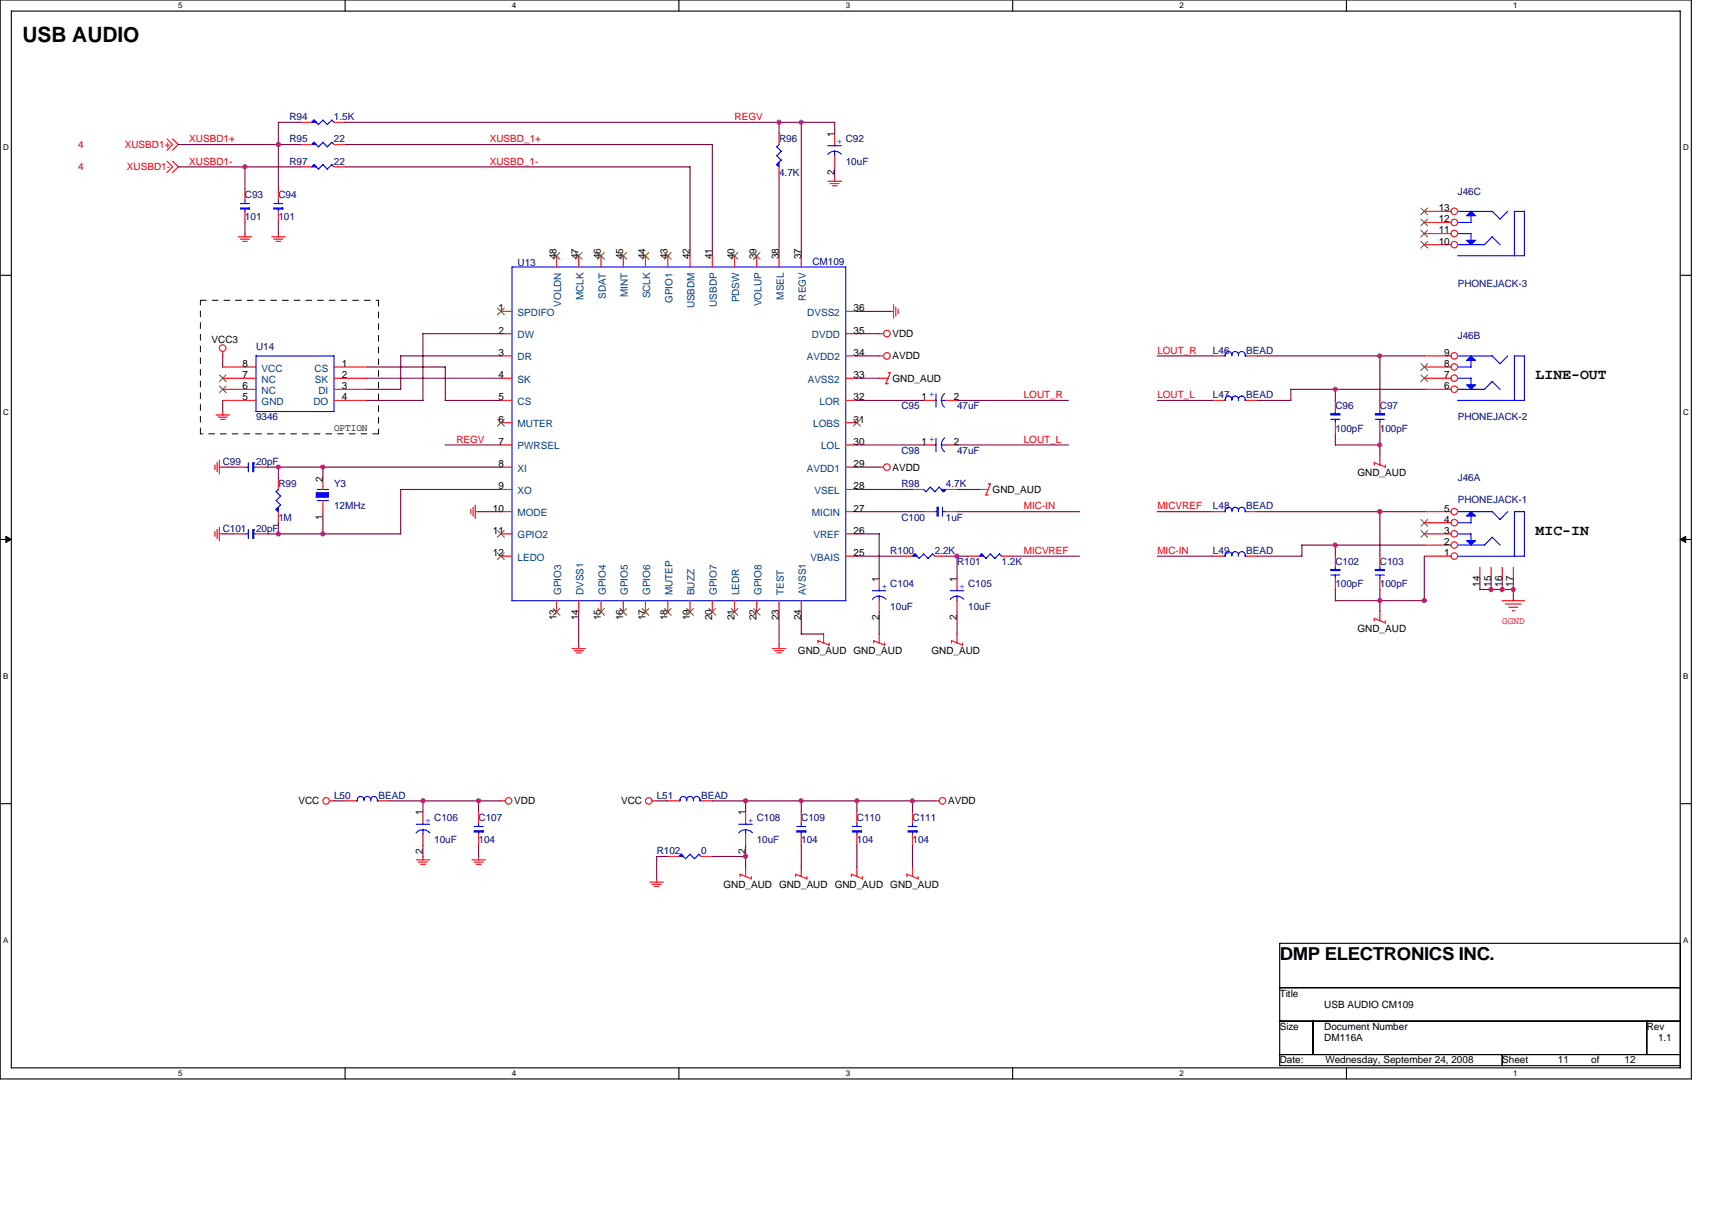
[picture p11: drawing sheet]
<svg xmlns="http://www.w3.org/2000/svg" width="297mm" height="210mm" viewBox="0 0 297 210" stroke-linecap="round" stroke-linejoin="round" font-family="sans-serif">
<path d="M0 0h293.5v187.2h-293.5zM2 1.9h289.5v183.4h-289.5z" fill="none" stroke="#000" stroke-width=".19"/>
<g fill="#fff">
<path d="M30.9 .2h.8v1.6h-.8z"/>
<path d="M30.9 185.5h.8v1.6h-.8z"/>
</g>
<path d="M59.9 0v1.9M59.9 185.3v1.9" fill="none" stroke="#000" stroke-width=".19"/>
<g fill="#fff">
<path d="M88.8 .2h.8v1.6h-.8z"/>
<path d="M88.8 185.5h.8v1.6h-.8z"/>
</g>
<path d="M117.8 0v1.9M117.8 185.3v1.9" fill="none" stroke="#000" stroke-width=".19"/>
<g fill="#fff">
<path d="M146.7 .2h.8v1.6h-.8z"/>
<path d="M146.7 185.5h.8v1.6h-.8z"/>
</g>
<path d="M175.7 0v1.9M175.7 185.3v1.9" fill="none" stroke="#000" stroke-width=".19"/>
<g fill="#fff">
<path d="M204.7 .2h.7v1.6h-.7z"/>
<path d="M204.7 185.5h.7v1.6h-.7z"/>
</g>
<path d="M233.6 0v1.9M233.6 185.3v1.9" fill="none" stroke="#000" stroke-width=".19"/>
<g fill="#fff">
<path d="M262.6 .2h.7v1.6h-.7z"/>
<path d="M262.6 185.5h.7v1.6h-.7z"/>
<path d="M.5 24.8h1v1.6h-1z"/>
<path d="M292 24.8h1v1.6h-1z"/>
<path d="M.5 70.7h1v1.5h-1z"/>
<path d="M292 70.7h1v1.5h-1z"/>
</g>
<path d="M0 47.8h2M291.5 47.8h2" fill="none" stroke="#000" stroke-width=".19"/>
<g fill="#fff">
<path d="M.5 116.5h.9v1.6h-.9z"/>
<path d="M292 116.5h.9v1.6h-.9z"/>
</g>
<path d="M0 93.6h2M291.5 93.6h2" fill="none" stroke="#000" stroke-width=".19"/>
<path d="M1 93.1l1 .5-1 .5zM291.5 93.6l1-.5v1z" fill="#000" stroke="#000" stroke-width=".17"/>
<g fill="#fff">
<path d="M.5 162.4h.9v1.5h-.9z"/>
<path d="M292 162.4h.9v1.5h-.9z"/>
</g>
<path d="M0 139.5h2M291.5 139.5h2M222 163.7h69.5v21.2h-69.5zM222 171.4h69.5M222 177.2h69.5M227.8 177.2v5.8M285.7 177.2v5.8M222 183h69.5M260.6 183v1.9" fill="none" stroke="#000" stroke-width=".19"/>
<path d="M34.8 52.1h30.9M65.7 52.1v23.2M34.8 75.3v-23.2M65.7 75.3h-30.9" fill="none" stroke="#000" stroke-width=".17" stroke-dasharray="1 1 1 1 1 1 1 1"/>
<g fill="none" stroke="#f00" stroke-width=".19">
<path d="M29 24.1l.9 1-.9 1M29 28l.9 1-.9 .9M29.9 24.1l1 1-1 1M29.9 28l1 1-1 .9M42.5 32.8v1.9M42.5 36.7v1.9M48.3 32.8v1.9M48.3 36.7v1.9M52.2 25.1h1.9M52.2 21.2h1.9M52.2 29h1.9M58 25.1h1.9"/>
<path d="M58 21.2h1.9M58 29h1.9M135.2 23.2v1.9M135.2 29v1.9M143.7 31.5h2.3M144 31.9h1.6M144.4 32.2h.8M144.8 23.2v1.9M144.8 27v2M144.8 30.9v.6M247.1 36.7h4.7M247.1 38.6h4.7"/>
<path d="M41.3 41.1h2.4M41.7 41.5h1.6M42.1 41.9h.8M42.5 40.5v.6M47.1 41.1h2.4M47.5 41.5h1.6M47.9 41.9h.8M48.3 40.5v.6M86.9 54h1.9M86.9 57.9h1.9M96.6 44.4v1.9M100.4 44.4v1.9"/>
<path d="M104.3 44.4v1.9M108.1 44.4v1.9M112 44.4v1.9M115.9 44.4v1.9M119.7 44.4v1.9M123.6 44.4v1.9M127.4 44.4v1.9M131.3 44.4v1.9M135.2 44.4v1.9M139 44.4v1.9M146.7 54h2M146.7 57.9h2"/>
<path d="M152.5 57.9h.8M154.5 54h.6M155 52.9v2.3M155.4 53.3v1.5M155.8 53.6v.8M247.1 40.5h4.7M247.1 42.5h4.7M37.5 72h2.3M37.8 72.4h1.6M38.1 79.9v2.4M38.3 72.8h.7M38.6 61v.8"/>
<path d="M38.6 71.4v.6M38.6 65.6h5.8M38.6 63.7h5.8M38.6 67.6h5.8M38.6 69.5h5.8M58 65.6h5.7M58 63.7h5.7M58 67.6h5.7M58 69.5h5.7M86.9 61.8h1.9M86.9 65.6h1.9M86.9 69.5h1.9"/>
<path d="M86.9 73.3h1.9M86.9 77.2h1.9M146.7 61.8h2M146.7 65.6h2M146.7 69.5h2M146.7 73.3h2M146.7 77.2h2M152.5 61.8h.8M152.5 65.6h1.6l-.4 1M153.7 66.6h.4M154.1 64.7h.4M154.5 64.7l-.4 1"/>
<path d="M160.2 69.5h2M160.2 77.2h2M164.1 69.5h1.9M164.1 77.2h1.9M210.5 61.8h1.9M210.5 69.5h1.9M216.2 61.8h2M216.2 69.5h2M231.7 69.5v1.9M231.7 73.3v2M239.4 69.5v1.9M239.4 73.3v2"/>
<path d="M239.4 79.1v1.6M247.1 61.8h4.7M247.1 65.6h4.7M247.1 63.7h4.7M247.1 67.6h4.7M37.3 80.7v.8M37.3 92.3v.8M37.7 80.3v1.6M37.7 91.9v1.5M38 81.1h.6M38 92.6h.6M38.1 91.5v2.3"/>
<path d="M40.6 81.1h1.9M40.6 92.6h1.9M44.4 81.1h2M44.4 92.6h2M48.3 83v1.9M48.3 88.8v1.9M56 83v1.9M56 86.9v1.9M81.7 88.4v.8M82.1 88v1.6M82.4 88.8h.6M82.5 87.6v2.4"/>
<path d="M86.9 81.1h1.9M86.9 92.6h1.9M86.9 88.8h1.9M86.9 84.9h1.9M86.9 96.5h1.9M146.7 81.1h2M146.7 92.6h2M146.7 88.8h2M146.7 84.9h2M146.7 96.5h2M152.5 81.1h.8M156.4 96.5h1.9"/>
<path d="M158.3 84.9h1.9M160.2 88.8h2M162.2 96.5h1.9M164.1 88.8h1.9M164.1 84.9h1.9M168 96.5h1.9M169.9 84.9h1.5l-.4 1M171.1 85.9h.4M171.4 84h.5l-.5 1M173.8 96.5h1.9M210.5 88.8h1.9M210.5 96.5h1.9"/>
<path d="M216.2 88.8h2M216.2 96.5h2M231.7 96.5v1.9M239.4 80.7l1 .4v-.4M239.4 80.7l-1-.4v.4M239.4 96.5v1.9M247.1 92.6h4.7M247.1 88.8h4.7M247.1 96.5h4.7M247.1 90.7h4.7M247.1 94.6h4.7M256.8 98.4v2"/>
<path d="M258.7 98.4v2M260.6 98.4v2M262.6 98.4v2M96.6 104.2v2M99.2 112.5h2.4M99.6 112.9h1.6M100 113.3h.8M100.4 104.2v2M100.4 112v.6M104.3 104.2v2M108.1 104.2v2M112 104.2v2"/>
<path d="M115.9 104.2v2M119.7 104.2v2M123.6 104.2v2M127.4 104.2v2M131.3 104.2v2M134 112.5h2.4M134.4 112.9h1.5M134.8 113.3h.8M135.2 104.2v2M135.2 112v.6M139 104.2v2M141.9 111.2l1 .4"/>
<path d="M141.9 111.2v.4M142.9 111.5l.9 .5v-.4M142.9 110v1.6M152.5 111.5l1 .5v-.4M152.5 110v1.6l-.9-.4v.4M152.5 100.4v1.9M152.5 104.2v2M165.1 111.2l.9 .4M165.1 111.2v.4M166 111.5l1 .5v-.4M166 100.4v1.9M166 104.2v2"/>
<path d="M166 110v1.6M231.7 100.4v1.9M238.4 107.3l1 .4M238.4 107.3v.4M239.4 107.7l1 .4M239.4 100.4v1.9M239.4 106.2v1.5M240.4 107.7v.4M260.6 104.2h3.9M261.2 104.8h2.7M261.8 105.4h1.6M262.4 106h.4"/>
<path d="M57.2 139h.8M59.9 139h1.9M65.7 139h1.9M86.9 139h.8M113.2 139h.8M115.9 139h1.9M121.6 139h2M162.2 139h.8M72.2 149.2h2.4M72.6 149.6h1.6M73 150h.8M73.4 140.9v2"/>
<path d="M73.4 144.8v1.9M73.4 148.6v.6M81.9 149.2h2.3M82.3 149.6h1.5M82.7 150h.8M83 140.9v2M83 144.8v1.9M83 148.6v.6M112.8 153.1h2.3M113.1 153.5h1.6M113.5 153.8h.8M113.9 152.5v.6"/>
<path d="M115.9 148.6h1.9M121.6 148.6h2M128.4 151.7v.4M129.3 152.1l1 .4v-.4M129.4 150.5v1.6l-1-.4M129.4 140.9v2M129.4 144.8v1.9M138.1 151.7v.4M139 152.1l1 .4v-.4M139 150.5v1.6l-1-.4M139 140.9v2M139 144.8v1.9"/>
<path d="M147.7 151.7v.4M148.7 152.1l.9 .4v-.4M148.7 150.5v1.6l-1-.4M148.7 140.9v2M148.7 144.8v1.9M157.4 151.7v.4M158.3 152.1l1 .4v-.4M158.3 150.5v1.6l-1-.4M158.3 140.9v2M158.3 144.8v1.9"/>
<circle cx="252.3" cy="36.7" r=".57"/>
<circle cx="252.3" cy="38.6" r=".57"/>
<circle cx="153.9" cy="57.9" r=".57"/>
<circle cx="252.3" cy="42.4" r=".57"/>
<circle cx="252.3" cy="40.5" r=".57"/>
<circle cx="38.6" cy="60.4" r=".57"/>
<circle cx="153.9" cy="61.8" r=".57"/>
<circle cx="252.3" cy="67.6" r=".57"/>
<circle cx="252.3" cy="63.7" r=".57"/>
<circle cx="252.3" cy="61.8" r=".57"/>
<circle cx="252.3" cy="65.6" r=".57"/>
<circle cx="153.9" cy="81.1" r=".57"/>
<circle cx="252.3" cy="94.6" r=".57"/>
<circle cx="252.3" cy="90.7" r=".57"/>
<circle cx="252.3" cy="92.6" r=".57"/>
<circle cx="252.3" cy="88.8" r=".57"/>
<circle cx="252.3" cy="96.5" r=".57"/>
<circle cx="56.6" cy="139" r=".57"/>
<circle cx="88.2" cy="139" r=".57"/>
<circle cx="112.6" cy="139" r=".57"/>
<circle cx="163.5" cy="139" r=".57"/>
</g>
<g fill="none" stroke="#00f" stroke-width=".19">
<path d="M41.7 35.3h1.6M42.5 34.7v.6M42.5 36.3v.4M47.5 35.3h1.6M48.3 34.7v.6M48.3 36.3v.4M54.1 25.1l.4-.4 .8 .8 .7-.8 .8 .8M54.5 20.8l.8 .8M54.5 28.6l.8 .8M54.5 20.8l-.4 .4M54.5 28.6l-.4 .4M56 20.8l.8 .8"/>
<path d="M56 28.6l.8 .8M56 20.8l-.8 .8M56 28.6l-.8 .7M57.6 24.7l.4 .4M57.6 20.8l.4 .5M57.6 28.6l.4 .4M57.6 24.7l-.8 .8M57.6 20.8l-.8 .8M57.6 28.6l-.8 .7M134.8 28.6l.4 .4M134.8 25.5l.8 .7-.8 .8 .7 .8M135.2 25.1l-.4 .4"/>
<path d="M135.6 27.8l-.8 .8M143.6 25.3h2.4M144.8 25.1v.2M144.8 26.2v.9M146 26.8a1.55 1.55 0 0 0-1.2-.6 1.46 1.46 0 0 0-1.2 .6M252.9 36.7h6M252.9 38.6h2.3M255.2 37.4v1.2M258.9 36.7l1.4 1.3M261.6 36.7l-1.4 1.3M262.7 36.7h1.8M262.8 36.7v7.7"/>
<path d="M264.5 36.7v7.7h-11.6M88.8 46.3h57.9v57.9h-57.9zM252.9 40.5h2.3v1.2M258.9 41.1l1.4 1.4M258.9 41.1l-1.3 1.4h-4.7M44.4 61.8h13.6v9.6h-13.6zM162.2 69.5h.2M162.2 77.2h.2M162.4 68.3v2.4M162.4 76.1v2.3M163.3 77.2a1.54 1.54 0 0 0 .6 1.2M163.3 69.5a1.54 1.54 0 0 0 .6 1.2"/>
<path d="M163.3 69.5h.8M163.3 77.2h.8M163.9 76a1.51 1.51 0 0 0-.6 1.2M163.9 68.3a1.51 1.51 0 0 0-.6 1.2M212.4 69.5h.2M212.6 69.3a.58 .58 0 0 1 .6-.6 .58 .58 0 0 1 .5 .6M212.6 61.6a.58 .58 0 0 1 .6-.6 .58 .58 0 0 1 .5 .6M212.6 61.6v.2h-.2M212.6 69.3v.2M213.7 69.3a.57 .57 0 0 1 .6-.6 .57 .57 0 0 1 .6 .6 .58 .58 0 0 1 .6-.6 .58 .58 0 0 1 .5 .6M213.7 61.6a.57 .57 0 0 1 .6-.6 .57 .57 0 0 1 .6 .6 .58 .58 0 0 1 .6-.6 .58 .58 0 0 1 .5 .6M213.7 61.6v.2"/>
<path d="M213.7 69.3v.2M214.9 61.6v.2M214.9 69.3v.2M216 61.8h.2M216 69.5h.2M216 61.6v.2M216 69.3v.2M230.9 72.8h1.6M231.7 71.4v.4M231.7 72.7v.6M238.6 72.8h1.6M239.4 71.4v.4"/>
<path d="M239.4 72.7v.6M252.9 61.8h6M252.9 67.6h4.7l1.3-1.4 1.4 1.4M252.9 65.6h2.3v1.2M252.9 63.7h2.3M255.2 62.5v1.2M258.9 61.7l1.4 1.4M261.6 61.8l-1.4 1.3M262.7 61.8h1.8M262.8 61.8v7.7M264.5 61.7v7.8h-11.6M42.5 81.1h.6"/>
<path d="M42.5 92.6h.6M43.1 80.3v1.6M43.1 91.9v1.6M44 81.1h.4M44 92.6h.4M47.9 88.4l.4 .4M47.9 86.8l.8 .8M47.9 85.3l.8 .8M48.3 84.9l-.4 .4M48.7 87.6l-.8 .8M48.7 86.1l-.8 .8M55.1 86.9h1.9"/>
<path d="M55.1 84.9h1.9M160.2 84.9l.5 .4M160.2 96.1l.9 .8M160.3 96.1l-.8 .8-.8-.8-.4 .4M161.8 96.1l.4 .4M161.8 96.1l-.8 .8M162.2 88.8h.4M162.2 85.3l-.8-.8-.8 .8M162.9 84.5l.8 .8M163 84.5l-.8 .8M163.5 88.8h.6M163.5 88v1.6"/>
<path d="M164.1 84.9l-.4 .4M170.3 96.1l.8 .8 .8-.8 .7 .8M170.3 96.1l-.4 .4M173.4 96.1l.4 .4M173.4 96.1l-.8 .8M212.4 88.8h.2M212.4 96.5h.2M212.6 88.6a.58 .58 0 0 1 .6-.6 .58 .58 0 0 1 .5 .6M212.6 96.3a.58 .58 0 0 1 .6-.6 .58 .58 0 0 1 .5 .6M212.6 88.6v.2M212.6 96.3v.2M213.7 88.6a.57 .57 0 0 1 .6-.6 .57 .57 0 0 1 .6 .6 .58 .58 0 0 1 .6-.6 .58 .58 0 0 1 .5 .6"/>
<path d="M213.7 96.3a.57 .57 0 0 1 .6-.6 .57 .57 0 0 1 .6 .6 .58 .58 0 0 1 .6-.6 .58 .58 0 0 1 .5 .6M213.7 88.6v.2M213.7 96.3v.2M214.9 88.6v.2M214.9 96.3v.2M216 88.8h.2M216 96.5h.2M216 88.6v.2M216 96.3v.2M230.9 99.8h1.6M231.7 98.4v.4M231.7 99.8v.6"/>
<path d="M238.6 99.8h1.6M239.4 98.4v.4M239.4 99.8v.6M252.9 88.8h6M252.9 92.6h2.3M252.9 90.7h2.3M255.2 89.6v1.1M255.2 92.6v1.2M258.9 88.8l1.4 1.3M258.9 93.2l1.4 1.4M258.9 93.2l-1.3 1.4h-4.7M261.6 88.8l-1.4 1.4"/>
<path d="M262.7 88.8h1.8v7.7h-11.6M262.8 88.8v7.7M151.4 102.5h2.3M152.5 102.3v.2M152.5 103.5v.8M153.7 104a1.55 1.55 0 0 0-1.2-.5 1.46 1.46 0 0 0-1.1 .5M164.9 102.5h2.3M166 103.5a1.46 1.46 0 0 0-1.1 .5M166 103.5a1.54 1.54 0 0 1 1.2 .5M166 102.3v.2M166 103.5v.8M61.8 139h.2"/>
<path d="M62 138.8a.58 .58 0 0 1 .6-.6 .58 .58 0 0 1 .6 .6M62 138.8v.2M63.2 138.8a.58 .58 0 0 1 .5-.6 .58 .58 0 0 1 .6 .6 .57 .57 0 0 1 .6-.6 .57 .57 0 0 1 .6 .6M63.2 138.8v.2M64.3 138.8v.2M65.4 139h.3M65.5 138.8v.2M117.8 139h.2M118 138.8a.58 .58 0 0 1 .6-.6 .58 .58 0 0 1 .5 .6M118 138.8v.2M119.1 138.8a.58 .58 0 0 1 .6-.6 .58 .58 0 0 1 .6 .6 .57 .57 0 0 1 .6-.6 .57 .57 0 0 1 .6 .6M119.1 138.8v.2"/>
<path d="M120.3 138.8v.2M121.4 139h.2M121.5 138.8v.2M72.2 144.5a1.46 1.46 0 0 1 1.2-.5 1.54 1.54 0 0 1 1.2 .5M72.2 143h2.3M73.4 142.9v.2M73.4 144v.8M82.3 143.4h1.5M83 142.9v.5M83 144.4v.4M118.2 148.3l.8 .7M118.2 148.2l-.4 .4"/>
<path d="M119.7 148.3l.8 .7M119.7 148.2l-.7 .8M121.3 148.3l.4 .4M121.3 148.2l-.8 .8M128.2 143h2.3M129.3 144a1.51 1.51 0 0 0-1.1 .5M129.3 144h.1a1.54 1.54 0 0 1 1.2 .5M129.4 142.9v.2M129.4 144v.8M138.2 143.4h1.6M139 142.9v.5M139 144.4v.4"/>
<path d="M147.9 143.4h1.6M148.7 142.9v.5M148.7 144.4v.4M157.5 143.4h1.6M158.3 142.9v.5M158.3 144.4v.4"/>
</g>
<g fill="#00f" stroke="#00f" stroke-width=".19">
<path d="M169.9 96.5l.4-.4 .4 .4-.4-.4 .4 .4z" fill-rule="evenodd"/>
<path d="M43.9 80.3v1.6h.1v-1.6z" fill-rule="evenodd"/>
<path d="M255.2 61.8l.8 .7h-1.5z" fill-rule="evenodd"/>
<path d="M254.5 66.8h1.5l-.8 .8z" fill-rule="evenodd"/>
<path d="M47.5 36.1v.2h1.6v-.2z" fill-rule="evenodd"/>
<path d="M254.5 89.6l.7-.8 .8 .8z" fill-rule="evenodd"/>
<path d="M254.5 93.8h1.5l-.8 .8z" fill-rule="evenodd"/>
<path d="M254.5 37.4l.7-.7 .8 .7z" fill-rule="evenodd"/>
<path d="M254.5 41.7h1.5l-.8 .8z" fill-rule="evenodd"/>
<path d="M54.1 25.1l.4-.4 .4 .4-.4-.4 .4 .4z" fill-rule="evenodd"/>
<path d="M230.9 98.8v.2h1.5v-.2z" fill-rule="evenodd"/>
<path d="M158.7 96.1l.4 .4h-.8l.4-.4 .4 .4z" fill-rule="evenodd"/>
<path d="M54.1 21.2l.4-.4 .4 .4-.4-.4 .4 .4z" fill-rule="evenodd"/>
<path d="M41.7 36.1v.2h1.6v-.2z" fill-rule="evenodd"/>
<path d="M230.9 71.8v.2h1.5v-.2z" fill-rule="evenodd"/>
<path d="M47.9 88.4l.4-.4v.8l-.4-.4 .4-.4z" fill-rule="evenodd"/>
<path d="M162.6 88v1.6h.2v-1.6z" fill-rule="evenodd"/>
<path d="M238.6 98.8v.2h1.6v-.2z" fill-rule="evenodd"/>
<path d="M163.3 84.9h.8l-.4 .4z" fill-rule="evenodd"/>
<path d="M135.2 28.2v.8l-.4-.4z" fill-rule="evenodd"/>
<path d="M43.9 91.9v1.5h.1v-1.5z" fill-rule="evenodd"/>
<path d="M238.6 71.8v.2h1.6v-.2z" fill-rule="evenodd"/>
<path d="M54.9 85.5v.8h2.1v-.8z" fill-rule="evenodd"/>
<path d="M82.3 144.2v.2h1.5v-.2z" fill-rule="evenodd"/>
<path d="M118.2 148.3l.4 .3h-.8l.4-.3 .4 .3z" fill-rule="evenodd"/>
<path d="M147.9 144.2v.2h1.6v-.2z" fill-rule="evenodd"/>
<path d="M54.1 29l.4-.4 .4 .4-.4-.4 .4 .4z" fill-rule="evenodd"/>
<path d="M138.3 144.2v.2h1.5v-.2z" fill-rule="evenodd"/>
<path d="M157.6 144.2v.2h1.5v-.2z" fill-rule="evenodd"/>
</g>
<g fill="none" stroke="#804000" stroke-width=".17">
<path d="M246.5 36.1l1.2 1.2M246.5 38l1.2 1.2M246.5 40l1.2 1.1M247.7 36.1l-1.2 1.2M247.7 38l-1.2 1.2M247.7 40l-1.2 1.1M86.3 53.5l1.2 1.1M87.5 53.5l-1.2 1.1M96 43.8l1.2 1.2M97.1 43.8l-1.1 1.2M99.8 43.8l1.2 1.2M101 43.8l-1.2 1.2"/>
<path d="M103.7 43.8l1.2 1.2M104.9 43.8l-1.2 1.2M107.6 43.8l1.1 1.2M108.7 43.8l-1.2 1.2M111.4 43.8l1.2 1.2M112.6 43.8l-1.2 1.2M115.3 43.8l1.2 1.2M116.4 43.8l-1.1 1.2M126.9 43.8l1.1 1.2M128 43.8l-1.2 1.2M130.7 43.8l1.2 1.2M131.9 43.8l-1.2 1.2"/>
<path d="M246.5 41.9l1.2 1.2M247.7 41.9l-1.2 1.2M38.1 65.1l1.1 1.1M38.1 67l1.1 1.2M39.2 65.1l-1.1 1.1M39.2 67l-1.1 1.2M86.3 72.8l1.2 1.1M87.5 72.8l-1.2 1.1M148.1 72.8l1.2 1.1M149.2 72.8l-1.1 1.1M246.5 63.1l1.2 1.2M246.5 65.1l1.2 1.1"/>
<path d="M247.7 63.1l-1.2 1.2M247.7 65.1l-1.2 1.1M86.3 92.1l1.2 1.1M86.3 95.9l1.2 1.2M87.5 92.1l-1.2 1.1M87.5 95.9l-1.2 1.2M246.5 90.1l1.2 1.2M246.5 92.1l1.2 1.1M247.7 90.1l-1.2 1.2M247.7 92.1l-1.2 1.1M96 105.6l1.2 1.2M97.1 105.6l-1.1 1.2"/>
<path d="M103.7 105.6l1.2 1.2M104.9 105.6l-1.2 1.2M107.6 105.6l1.1 1.2M108.7 105.6l-1.2 1.2M111.4 105.6l1.2 1.2M112.6 105.6l-1.2 1.2M115.3 105.6l1.2 1.2M116.4 105.6l-1.1 1.2M119.1 105.6l1.2 1.2M120.3 105.6l-1.2 1.2M123 105.6l1.2 1.2M124.2 105.6l-1.2 1.2"/>
<path d="M126.9 105.6l1.1 1.2M128 105.6l-1.2 1.2M130.7 105.6l1.2 1.2M131.9 105.6l-1.2 1.2"/>
</g>
<g fill="none" stroke="#800040" stroke-width=".19">
<path d="M30.9 25.1h21.3M30.9 29h21.3M42.5 28.9v3.9M42.5 38.6v2M48.3 38.6v2M52.2 21.2h-3.9v11.6M59.9 25.1h63.7M59.9 29h59.8v15.4M59.9 21.2h84.9v2M123.6 25.1v19.3M135.2 21.2v2M135.2 30.9v13.5"/>
<path d="M139 21.2v23.2M144.8 29v1.9M73.4 57.9h13.5M73.4 57.9v11.6M148.7 54h5.8M148.7 57.9h3.9M38.6 61.8v1.9M38.6 69.5v1.9M63.7 65.6h23.2M63.7 69.5h9.7M63.7 63.7h13.6M69.5 61.8h17.4"/>
<path d="M69.5 61.7l.1 5.9h-5.9M77.2 77.2h9.7M77.3 63.7l-.1 5.8h9.7M148.7 65.6h3.9M148.7 61.8h3.9M148.7 69.5h11.6M148.7 77.2h11.6M166 69.5h19.4M166 77.2h19.4M200.8 61.8h9.7M200.8 69.5h9.7M218.1 61.8h29"/>
<path d="M224 67.5v2h-5.9M224 67.6h23.1M231.7 77.2h7.7M231.7 67.5v2M231.7 75.3v1.9M239.4 61.7v7.8M239.4 75.3v3.8M38.6 81.1h2M38.6 92.6h2M46.4 81.1h40.5M48.3 81v2M48.3 90.7v2"/>
<path d="M56 81v2M56 88.8v3.9M69.5 84.9h17.4M69.5 84.9v7.8l-23.1-.1M83 88.8h3.9M148.7 84.9h9.6M148.7 96.5h7.7M148.7 81.1h3.9M148.7 92.6h3.9l-.1 7.8M148.7 88.8h11.6M164.1 96.5h3.9M166 84.9h3.9"/>
<path d="M166 88.8h21.3M166 96.5v3.9M175.7 96.5h11.6M200.8 88.8h9.7M200.8 96.5h9.7M218.1 96.5h7.8M218.2 88.8h28.9M231.7 94.6v1.9M239.4 88.8v7.7M247.1 96.5v7.8M247.1 94.6h-21.2v1.9M100.4 106.2v5.8"/>
<path d="M135.2 106.2v5.8M139 106.2v3.8h3.9M152.5 106.2v3.8M166 106.2v3.8M231.7 102.3v2M231.7 104.2h15.4M239.4 102.3v3.9M256.7 102.3h5.9M256.8 100.4v1.9M258.7 100.4v1.9M260.6 100.4v1.9M262.6 100.4v3.9"/>
<path d="M57.9 139h2M67.6 139h19.3M73.4 139v1.9M83 139v1.9M113.9 139h2M123.6 139h38.6M129.4 139v1.9M139 139v1.9M148.7 139v1.9M158.3 139v1.9M73.4 146.7v2M83 146.7v2"/>
<path d="M113.9 148.6h2M113.9 148.6v3.9M123.6 148.6h5.8M129.4 146.7v3.9M139 146.7v3.9M148.7 146.7v3.9M158.3 146.7v3.9"/>
</g>
<g fill="#f0f" stroke="#f0f" stroke-width=".19">
<circle cx="48.3" cy="25.1" r=".38"/>
<circle cx="42.5" cy="28.9" r=".38"/>
<circle cx="73.4" cy="139" r=".38"/>
<circle cx="56" cy="92.6" r=".38"/>
<circle cx="48.3" cy="81.1" r=".38"/>
<circle cx="56" cy="81.1" r=".38"/>
<circle cx="48.3" cy="92.6" r=".38"/>
<circle cx="262.6" cy="102.3" r=".38"/>
<circle cx="260.6" cy="102.3" r=".38"/>
<circle cx="258.7" cy="102.3" r=".38"/>
<circle cx="231.7" cy="67.6" r=".38"/>
<circle cx="231.7" cy="94.6" r=".38"/>
<circle cx="239.4" cy="61.8" r=".38"/>
<circle cx="239.4" cy="88.8" r=".38"/>
<circle cx="166" cy="96.5" r=".38"/>
<circle cx="135.2" cy="21.2" r=".38"/>
<circle cx="139" cy="21.2" r=".38"/>
<circle cx="129.4" cy="139" r=".38"/>
<circle cx="148.7" cy="139" r=".38"/>
<circle cx="158.3" cy="139" r=".38"/>
<circle cx="139" cy="139" r=".38"/>
<circle cx="83" cy="139" r=".38"/>
<circle cx="129.4" cy="148.6" r=".38"/>
<circle cx="239.4" cy="104.2" r=".38"/>
<circle cx="247.1" cy="104.2" r=".38"/>
<circle cx="239.4" cy="77.2" r=".38"/>
</g>
<text font-size="3.7" x="3.9" y="7.2">USB AUDIO</text>
<text font-size="3.1" x="222" y="166.6">DMP ELECTRONICS INC.</text>
<g font-size="2.5">
<text x="266.4" y="65.8">LINE-OUT</text>
<text x="266.4" y="92.8">MIC-IN</text>
</g>
<g font-size="1.7" fill="#000080">
<text x="50.2" y="20.8">R94</text>
<text x="58" y="20.8">1.5K</text>
<text x="50.2" y="24.7">R95</text>
<text x="50.2" y="28.6">R97</text>
<text x="58" y="24.7">22</text>
<text x="58" y="28.6">22</text>
<text x="135.2" y="24.7">R96</text>
<text x="146.7" y="24.7">C92</text>
<text x="146.7" y="28.6">10uF</text>
<text x="42.5" y="34.4">C93</text>
<text x="48.3" y="34.4">C94</text>
<text x="135.2" y="30.5">4.7K</text>
<text x="252.9" y="33.8">J46C</text>
<text x="42.5" y="38.2">101</text>
<text x="48.3" y="38.2">101</text>
<text x="89.8" y="46.1">U13</text>
<text x="140.9" y="45.9">CM109</text>
<text x="252.9" y="49.8">PHONEJACK-3</text>
<text x="252.9" y="58.9">J46B</text>
<text x="44.4" y="60.8">U14</text>
<text x="210.5" y="61.4">L46</text>
<text x="216.2" y="61.4">BEAD</text>
<text x="156.4" y="71">C95</text>
<text x="166" y="71">47uF</text>
<text x="210.5" y="69.1">L47</text>
<text x="216.2" y="69.1">BEAD</text>
<text x="231.7" y="71">C96</text>
<text x="239.4" y="71">C97</text>
<text x="44.4" y="73">9346</text>
<text x="231.7" y="74.9">100pF</text>
<text x="239.4" y="74.9">100pF</text>
<text x="252.9" y="73">PHONEJACK-2</text>
<text x="38.6" y="80.7">C99</text>
<text x="44.4" y="80.7">20pF</text>
<text x="156.4" y="78.8">C98</text>
<text x="166" y="78.8">47uF</text>
<text x="252.9" y="83.4">J46A</text>
<text x="48.3" y="84.5">R99</text>
<text x="58" y="84.5">Y3</text>
<text x="58" y="88.4">12MHz</text>
<text x="156.4" y="84.5">R98</text>
<text x="164.1" y="84.5">4.7K</text>
<text x="210.5" y="88.4">L48</text>
<text x="216.2" y="88.4">BEAD</text>
<text x="252.9" y="87.2">PHONEJACK-1</text>
<text x="38.6" y="92.3">C101</text>
<text x="44.4" y="92.3">20pF</text>
<text x="48.3" y="90.3">1M</text>
<text x="156.4" y="90.3">C100</text>
<text x="164.1" y="90.3">1uF</text>
<text x="154.5" y="96.1">R100</text>
<text x="154.5" y="101.9">C104</text>
<text x="162.2" y="96.1">2.2K</text>
<text x="166" y="98.1">R101</text>
<text x="168" y="101.9">C105</text>
<text x="173.8" y="98.1">1.2K</text>
<text x="210.5" y="96.1">L49</text>
<text x="216.2" y="96.1">BEAD</text>
<text x="231.7" y="98.1">C102</text>
<text x="231.7" y="101.9">100pF</text>
<text x="239.4" y="98.1">C103</text>
<text x="239.4" y="101.9">100pF</text>
<text x="154.5" y="105.8">10uF</text>
<text x="168" y="105.8">10uF</text>
<text x="58" y="138.6">L50</text>
<text x="65.7" y="138.6">BEAD</text>
<text x="75.3" y="142.5">C106</text>
<text x="83" y="142.5">C107</text>
<text x="113.9" y="138.6">L51</text>
<text x="121.6" y="138.6">BEAD</text>
<text x="131.3" y="142.5">C108</text>
<text x="139" y="142.5">C109</text>
<text x="148.7" y="142.5">C110</text>
<text x="158.3" y="142.5">C111</text>
<text x="75.3" y="146.3">10uF</text>
<text x="83" y="146.3">104</text>
<text x="113.9" y="148.3">R102</text>
<text x="121.6" y="148.3">0</text>
<text x="131.3" y="146.3">10uF</text>
<text x="139" y="146.3">104</text>
<text x="148.7" y="146.3">104</text>
<text x="158.3" y="146.3">104</text>
</g>
<g font-size="1.7" fill="#f00">
<text x="127.4" y="20.8">REGV</text>
<text x="13.5" y="25.7">4</text>
<text x="13.5" y="29.5">4</text>
<text x="21.7" y="25.7">XUSBD1+</text>
<text x="22" y="29.5">XUSBD1-</text>
<text x="32.8" y="24.7">XUSBD1+</text>
<text x="32.8" y="28.6">XUSBD1-</text>
<text x="85" y="24.7">XUSBD_1+</text>
<text x="85" y="28.6">XUSBD_1-</text>
<text x="200.8" y="61.4">LOUT_R</text>
<text x="177.6" y="69.1">LOUT_R</text>
<text x="200.8" y="69.1">LOUT_L</text>
<text x="79.2" y="76.8">REGV</text>
<text x="177.6" y="76.8">LOUT_L</text>
<text x="177.6" y="88.4">MIC-IN</text>
<text x="200.8" y="88.4">MICVREF</text>
<text x="177.6" y="96.1">MICVREF</text>
<text x="200.8" y="96.1">MIC-IN</text>
<text x="260.6" y="108.3">GGND</text>
</g>
<g font-size="1.7">
<text x="144.8" y="23.7" transform="rotate(-90 144.8 23.7)">1</text>
<text x="144.8" y="30.4" transform="rotate(-90 144.8 30.4)">2</text>
<text x="249.6" y="36.7">13</text>
<text x="249.6" y="38.6">12</text>
<text x="249.6" y="40.5">11</text>
<text x="96.5" y="45" transform="rotate(-90 96.5 45)">48</text>
<text x="100.4" y="45" transform="rotate(-90 100.4 45)">47</text>
<text x="104.3" y="45" transform="rotate(-90 104.3 45)">46</text>
<text x="108.1" y="45" transform="rotate(-90 108.1 45)">45</text>
<text x="112" y="45" transform="rotate(-90 112 45)">44</text>
<text x="115.8" y="45" transform="rotate(-90 115.8 45)">43</text>
<text x="119.7" y="45" transform="rotate(-90 119.7 45)">42</text>
<text x="123.6" y="45" transform="rotate(-90 123.6 45)">41</text>
<text x="127.4" y="45" transform="rotate(-90 127.4 45)">40</text>
<text x="131.3" y="45" transform="rotate(-90 131.3 45)">39</text>
<text x="135.1" y="45" transform="rotate(-90 135.1 45)">38</text>
<text x="139" y="45" transform="rotate(-90 139 45)">37</text>
<text x="249.6" y="42.4">10</text>
<text x="36.7" y="59.5">VCC3</text>
<text x="86.5" y="54">1</text>
<text x="86.5" y="57.9">2</text>
<text x="148.1" y="57.9">35</text>
<text x="148.1" y="54">36</text>
<text x="154.9" y="58.5">VDD</text>
<text x="42.1" y="63.7">8</text>
<text x="42.1" y="65.6">7</text>
<text x="59.3" y="63.7">1</text>
<text x="59.3" y="65.6">2</text>
<text x="86.5" y="61.7">3</text>
<text x="86.5" y="65.6">4</text>
<text x="148.1" y="65.6">33</text>
<text x="148.1" y="61.7">34</text>
<text x="154.9" y="62.4">AVDD</text>
<text x="250.6" y="61.7">9</text>
<text x="250.6" y="63.7">8</text>
<text x="250.6" y="65.6">7</text>
<text x="42.1" y="67.5">6</text>
<text x="42.1" y="69.5">5</text>
<text x="59.3" y="67.5">3</text>
<text x="59.3" y="69.5">4</text>
<text x="86.5" y="69.5">5</text>
<text x="148.1" y="69.5">32</text>
<text x="154.9" y="66.2">GND_AUD</text>
<text x="159.9" y="69.5">1</text>
<text x="165.5" y="69.5">2</text>
<text x="250.6" y="67.5">6</text>
<text x="58" y="74.7">OPTION</text>
<text x="86.5" y="73.3">6</text>
<text x="86.5" y="77.2">7</text>
<text x="148.1" y="77.2">30</text>
<text x="148.1" y="73.3">31</text>
<text x="159.9" y="77.2">1</text>
<text x="165.5" y="77.2">2</text>
<text x="56" y="83.6" transform="rotate(-90 56 83.6)">2</text>
<text x="86.5" y="81">8</text>
<text x="148.1" y="81">29</text>
<text x="154.9" y="81.7">AVDD</text>
<text x="235.5" y="82.6">GND_AUD</text>
<text x="85.5" y="88.8">10</text>
<text x="86.5" y="84.9">9</text>
<text x="148.1" y="88.8">27</text>
<text x="148.1" y="84.9">28</text>
<text x="172.2" y="85.5">GND_AUD</text>
<text x="250.6" y="88.8">5</text>
<text x="56" y="90.2" transform="rotate(-90 56 90.2)">1</text>
<text x="85.5" y="92.6">11</text>
<text x="148.1" y="92.6">26</text>
<text x="250.6" y="90.7">4</text>
<text x="250.6" y="92.6">3</text>
<text x="250.6" y="94.6">2</text>
<text x="85.5" y="96.5">12</text>
<text x="148.1" y="96.5">25</text>
<text x="152.5" y="100.9" transform="rotate(-90 152.5 100.9)">1</text>
<text x="166" y="100.9" transform="rotate(-90 166 100.9)">1</text>
<text x="250.6" y="96.5">1</text>
<text x="256.7" y="101.8" transform="rotate(-90 256.7 101.8)">14</text>
<text x="258.7" y="101.8" transform="rotate(-90 258.7 101.8)">15</text>
<text x="260.6" y="101.8" transform="rotate(-90 260.6 101.8)">16</text>
<text x="262.5" y="101.8" transform="rotate(-90 262.5 101.8)">17</text>
<text x="96.5" y="107.6" transform="rotate(-90 96.5 107.6)">13</text>
<text x="100.4" y="107.6" transform="rotate(-90 100.4 107.6)">14</text>
<text x="104.3" y="107.6" transform="rotate(-90 104.3 107.6)">15</text>
<text x="108.1" y="107.6" transform="rotate(-90 108.1 107.6)">16</text>
<text x="112" y="107.6" transform="rotate(-90 112 107.6)">17</text>
<text x="115.8" y="107.6" transform="rotate(-90 115.8 107.6)">18</text>
<text x="119.7" y="107.6" transform="rotate(-90 119.7 107.6)">19</text>
<text x="123.6" y="107.6" transform="rotate(-90 123.6 107.6)">20</text>
<text x="127.4" y="107.6" transform="rotate(-90 127.4 107.6)">21</text>
<text x="131.3" y="107.6" transform="rotate(-90 131.3 107.6)">22</text>
<text x="135.1" y="107.6" transform="rotate(-90 135.1 107.6)">23</text>
<text x="139" y="107.6" transform="rotate(-90 139 107.6)">24</text>
<text x="152.5" y="107.6" transform="rotate(-90 152.5 107.6)">2</text>
<text x="166" y="107.6" transform="rotate(-90 166 107.6)">2</text>
<text x="138.4" y="113.5">GND_AUD GND_AUD</text>
<text x="161.6" y="113.5">GND_AUD</text>
<text x="235.5" y="109.6">GND_AUD</text>
<text x="51.8" y="139.6">VCC</text>
<text x="73.4" y="141.5" transform="rotate(-90 73.4 141.5)">1</text>
<text x="89.2" y="139.6">VDD</text>
<text x="107.8" y="139.6">VCC</text>
<text x="129.3" y="141.5" transform="rotate(-90 129.3 141.5)">1</text>
<text x="164.5" y="139.6">AVDD</text>
<text x="73.4" y="148.1" transform="rotate(-90 73.4 148.1)">2</text>
<text x="129.3" y="148.1" transform="rotate(-90 129.3 148.1)">2</text>
<text x="125.5" y="154.1">GND_AUD GND_AUD GND_AUD GND_AUD</text>
<text x="222" y="173">Title</text>
<text x="222" y="178.8">Size</text>
<text x="229.8" y="174.9">USB AUDIO CM109</text>
<text x="229.8" y="178.8">Document Number</text>
<text x="285.7" y="178.8">Rev</text>
<text x="222" y="184.6">Date:</text>
<text x="229.8" y="180.7">DM116A</text>
<text x="230" y="184.6">Wednesday, September 24, 2008</text>
<text x="260.6" y="184.6">Sheet</text>
<text x="270.3" y="184.6">11</text>
<text x="276.1" y="184.6">of</text>
<text x="281.9" y="184.6">12</text>
<text x="287.7" y="180.7">1.1</text>
</g>
<g font-size="1.7" fill="#00f">
<text x="145.3" y="24.1" transform="rotate(90 145.3 24.1)">+</text>
<text x="161.2" y="68.9">+</text>
<text x="161.2" y="76.7">+</text>
<text x="153" y="101.3" transform="rotate(90 153 101.3)">+</text>
<text x="166.5" y="101.3" transform="rotate(90 166.5 101.3)">+</text>
<text x="73.8" y="141.9" transform="rotate(90 73.8 141.9)">+</text>
<text x="129.8" y="141.9" transform="rotate(90 129.8 141.9)">+</text>
</g>
<g font-size="1.7" fill="#004080">
<text x="97.4" y="53.2" transform="rotate(-90 97.4 53.2)">VOLDN</text>
<text x="101.2" y="52.1" transform="rotate(-90 101.2 52.1)">MCLK</text>
<text x="105.1" y="51.9" transform="rotate(-90 105.1 51.9)">SDAT</text>
<text x="108.9" y="51.5" transform="rotate(-90 108.9 51.5)">MINT</text>
<text x="112.8" y="51.8" transform="rotate(-90 112.8 51.8)">SCLK</text>
<text x="116.7" y="52.6" transform="rotate(-90 116.7 52.6)">GPIO1</text>
<text x="120.5" y="53.5" transform="rotate(-90 120.5 53.5)">USBDM</text>
<text x="124.4" y="53.2" transform="rotate(-90 124.4 53.2)">USBDP</text>
<text x="128.2" y="52.5" transform="rotate(-90 128.2 52.5)">PDSW</text>
<text x="132.1" y="53.1" transform="rotate(-90 132.1 53.1)">VOLUP</text>
<text x="136" y="52" transform="rotate(-90 136 52)">MSEL</text>
<text x="139.8" y="52.2" transform="rotate(-90 139.8 52.2)">REGV</text>
<text x="89.8" y="54.8">SPDIFO</text>
<text x="89.8" y="58.7">DW</text>
<text x="140.1" y="54.8">DVSS2</text>
<text x="140.9" y="58.7">DVDD</text>
<text x="45.4" y="64.5">VCC</text>
<text x="54.6" y="64.5">CS</text>
<text x="89.8" y="62.5">DR</text>
<text x="140" y="62.5">AVDD2</text>
<text x="45.4" y="66.4">NC</text>
<text x="45.4" y="68.3">NC</text>
<text x="45.4" y="70.3">GND</text>
<text x="54.4" y="70.3">DO</text>
<text x="54.6" y="66.4">SK</text>
<text x="55.2" y="68.3">DI</text>
<text x="89.8" y="66.4">SK</text>
<text x="89.8" y="70.3">CS</text>
<text x="140.1" y="66.4">AVSS2</text>
<text x="142.2" y="70.3">LOR</text>
<text x="89.8" y="74.1">MUTER</text>
<text x="89.8" y="78">PWRSEL</text>
<text x="141.1" y="74.1">LOBS</text>
<text x="142.5" y="78">LOL</text>
<text x="89.8" y="81.9">XI</text>
<text x="140" y="81.9">AVDD1</text>
<text x="89.8" y="85.7">XO</text>
<text x="89.8" y="89.6">MODE</text>
<text x="140.9" y="89.6">MICIN</text>
<text x="141.3" y="85.7">VSEL</text>
<text x="89.8" y="93.4">GPIO2</text>
<text x="141.1" y="93.4">VREF</text>
<text x="89.8" y="97.3">LEDO</text>
<text x="140.6" y="97.3">VBAIS</text>
<text x="97.4" y="103.3" transform="rotate(-90 97.4 103.3)">GPIO3</text>
<text x="101.2" y="103.3" transform="rotate(-90 101.2 103.3)">DVSS1</text>
<text x="105.1" y="103.3" transform="rotate(-90 105.1 103.3)">GPIO4</text>
<text x="108.9" y="103.3" transform="rotate(-90 108.9 103.3)">GPIO5</text>
<text x="112.8" y="103.3" transform="rotate(-90 112.8 103.3)">GPIO6</text>
<text x="116.7" y="103.3" transform="rotate(-90 116.7 103.3)">MUTEP</text>
<text x="120.5" y="103.3" transform="rotate(-90 120.5 103.3)">BUZZ</text>
<text x="124.4" y="103.3" transform="rotate(-90 124.4 103.3)">GPIO7</text>
<text x="128.2" y="103.3" transform="rotate(-90 128.2 103.3)">LEDR</text>
<text x="132.1" y="103.3" transform="rotate(-90 132.1 103.3)">GPIO8</text>
<text x="136" y="103.3" transform="rotate(-90 136 103.3)">TEST</text>
<text x="139.8" y="103.3" transform="rotate(-90 139.8 103.3)">AVSS1</text>
</g>
<g font-size="1.4">
<text x="30.9" y="1.5">5</text>
<text x="88.8" y="1.5">4</text>
<text x="146.7" y="1.5">3</text>
<text x="204.7" y="1.5">2</text>
<text x="262.6" y="1.5">1</text>
<text x=".5" y="26.1">D</text>
<text x="292" y="26.1">D</text>
<text x=".5" y="71.9">C</text>
<text x="292" y="71.9">C</text>
<text x=".5" y="117.8">B</text>
<text x="292" y="117.8">B</text>
<text x=".5" y="163.6">A</text>
<text x="292" y="163.6">A</text>
<text x="30.9" y="186.8">5</text>
<text x="88.8" y="186.8">4</text>
<text x="146.7" y="186.8">3</text>
<text x="204.7" y="186.8">2</text>
<text x="262.6" y="186.8">1</text>
</g>
</svg>
